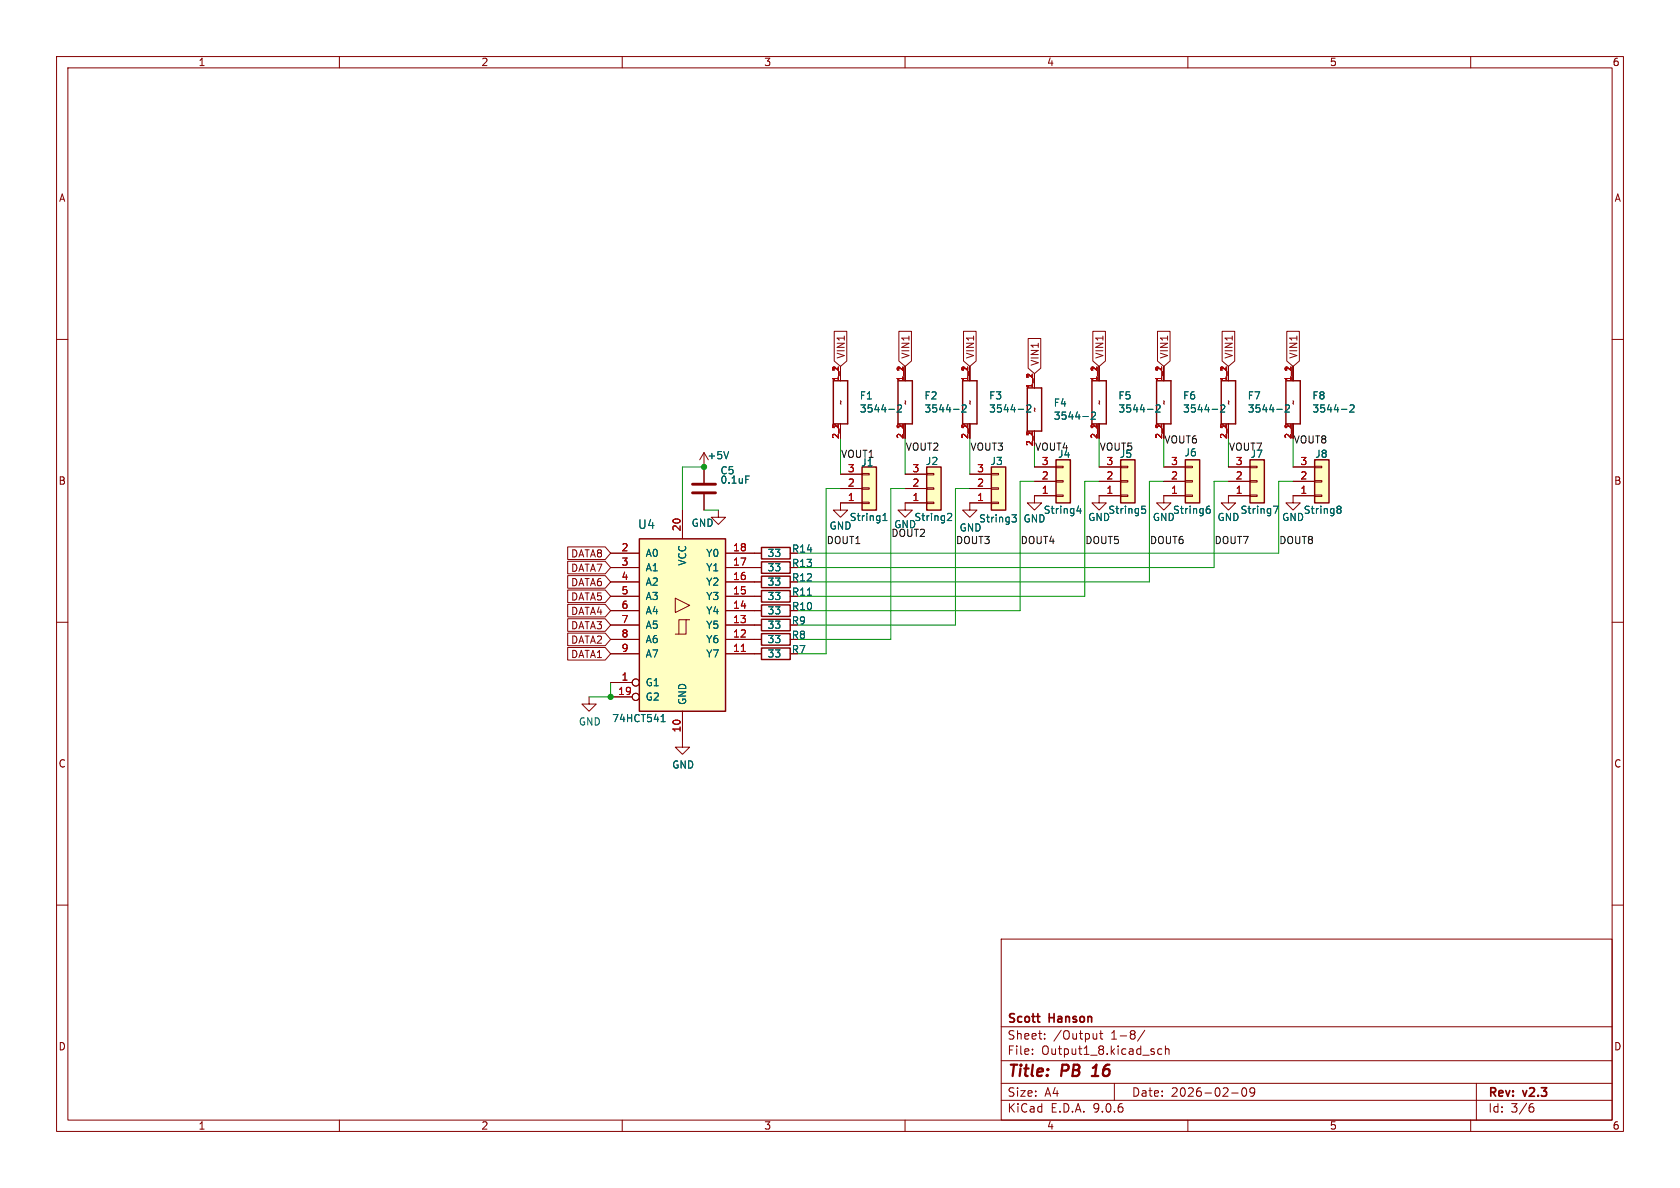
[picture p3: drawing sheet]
<svg xmlns="http://www.w3.org/2000/svg" width="297mm" height="210mm" viewBox="0 0 297 210" stroke-linecap="round" stroke-linejoin="round" font-family="sans-serif">
<g fill="none" stroke="#840000" stroke-width=".18">
<path d="M10 10h277v190h-277zM12 12h273v186h-273zM60 10v2M110 10v2M160 10v2M210 10v2M260 10v2M10 60h2M285 60h2M10 110h2M133.3 108h1.3M285 110h2"/>
<path d="M120.6 130.8v1.3h1.3l-1.3 1.3-1.2-1.3h1.2M10 160h2M177 166h108v32h-108zM285 160h2M60 198v2M110 198v2M160 198v2M177 194.5h108M177 191.5h108M177 187.5h108M177 181.5h108M182.5 186.3v.1"/>
<path d="M182.5 185.5v.1M184.7 183.6v.1M184.7 182.8v.1M193.9 182.7v1M193.9 183.6l-.2 .1M194.4 182.7h.6M194.6 182.2v1.3l.4 .2M197 191.5v3M202.4 182.1l-1.3 2M205.4 185.5l-.4-.1-.3 .3v.4l.1 .2h.6M206 185.5l.2-.1 .4 .1 .1 .9M206 184.9v1.5"/>
<path d="M210 198v2M217.7 193.2h1.2M219.7 192.4l.2-.1a.81 .81 0 0 1 .6 .6 .81 .81 0 0 1-.3 .8l-.2 .1a.81 .81 0 0 1-.3-1.4zM221.8 192.9l-.3 .3h-.3l-.2-.3 .1-.5 .4-.1 .2 .1a.99 .99 0 0 1-.3 1.4h-.3M260 198v2M261 191.5v6.5M270.6 195.7h.4l.2 .3-.1 .5-.5 .1M271 195.1l-.4 .1"/>
</g>
<path d="M193 190.2h1.2M193.6 188.5l-.4 .3" fill="none" stroke="#840000" stroke-width=".4"/>
<path d="M134.6 106.9h5.1v2.1h-5.1z" fill="none" stroke="#840000" stroke-width=".25"/>
<path d="M152.4 82.6h2.5v7.6h-2.5z" fill="#ffffc2"/>
<path d="M152.4 82.6h2.5v7.6h-2.5z" fill="none" stroke="#840000" stroke-width=".25"/>
<path d="M123.7 81.3l.8-1.3v5.3M124.5 87.4v2.8M148.6 88.9h3.8M148.6 86.4h3.8M148.6 83.8h3.8M152.4 88.8h1.3v.2h-1.3zM152.4 86.2h1.3v.3h-1.3zM152.4 83.7h1.3v.2h-1.3zM171.4 88.9v1.3h1.3l-1.3 1.2-1.2-1.2h1.2" fill="none" stroke="#840000" stroke-width=".18"/>
<path d="M128.8 79.8l-.4 1.3M131.8 84.1h.6M156.1 92h.7M156.1 91.1l.4-.4v1.3" fill="none" stroke="#006464" stroke-width=".18"/>
<path d="M122.4 85.6h4.1M122.4 87.1h4.1" fill="none" stroke="#840000" stroke-width=".51"/>
<path d="M113 95.3h15.3v30.4h-15.3z" fill="#ffffc2"/>
<g fill="none" stroke="#840000" stroke-width=".18">
<path d="M148.6 64.8v2.5M148.6 74.9v2.6M107.9 97.8h5.1M120.6 90.2v5.1M128.3 97.8h5M107.9 100.3h5.1M107.9 102.9h5.1M107.9 105.4h5.1M107.9 108h5.1M107.9 110.5h5.1M107.9 113h5.1M107.9 115.6h5.1"/>
<path d="M119.4 105.7l2.5 1.3-2.5 1.3zM121.3 109.6h-1.3v2.5M121.9 109.6h-.6v2.5h-1.9M128.3 100.3h5M128.3 102.9h5M128.3 105.4h5M128.3 108h5M128.3 110.5h5M128.3 113h5M128.3 115.6h5M107.9 120.7h3.9M107.9 123.2h3.9"/>
<path d="M120.6 125.7v5.1"/>
<circle cx="112.4" cy="123.2" r=".63"/>
<circle cx="112.4" cy="120.6" r=".63"/>
</g>
<path d="M147.3 67.3h2.6v7.6h-2.6zM113 95.3h15.3v30.4h-15.3z" fill="none" stroke="#840000" stroke-width=".25"/>
<path d="M131.1 115.2h.7" fill="none" stroke="#a90000" stroke-width=".18"/>
<path d="M157.1 72.4h1M158.7 71.7l.4-.1 .3 .3-.8 .9h.8M116.9 127.6h.7M116.9 126.7l.3-.4v1.3" fill="none" stroke="#006464" stroke-width=".18"/>
<path d="M232.4 81.3h2.5v7.6h-2.5z" fill="#ffffc2"/>
<path d="M232.4 81.3h2.5v7.6h-2.5z" fill="none" stroke="#840000" stroke-width=".25"/>
<path d="M228.6 85.1h3.8M228.6 82.6h3.8M232.4 87.5h1.3v.3h-1.3zM232.4 85h1.3v.2h-1.3zM232.4 82.4h1.3v.3h-1.3zM232.4 87.6h-3.8v1.3h1.3l-1.3 1.3-1.3-1.3h1.3" fill="none" stroke="#840000" stroke-width=".18"/>
<path d="M236.5 90h.1M236.5 89.5h.3l.2 .1 .1 .2-.3 .2M236.6 90h.2M236.6 90l-.1 .1M236.8 90l.3 .3-.1 .3-.2 .1h-.3" fill="none" stroke="#006464" stroke-width=".18"/>
<path d="M198.1 81.3h2.6v7.6h-2.6z" fill="#ffffc2"/>
<path d="M198.1 81.3h2.6v7.6h-2.6z" fill="none" stroke="#840000" stroke-width=".25"/>
<path d="M194.3 87.6h3.8M194.3 85.1h3.8M194.3 82.6h3.8M198.1 87.5h1.3v.3h-1.3zM198.1 85h1.3v.2h-1.3zM198.1 82.4h1.3v.3h-1.3z" fill="none" stroke="#840000" stroke-width=".18"/>
<path d="M201.9 89.5h.6M201.9 90h.4l.2 .2-.1 .5h-.5" fill="none" stroke="#006464" stroke-width=".18"/>
<path d="M186.7 81.3h2.5v7.6h-2.5z" fill="#ffffc2"/>
<path d="M193 67.3h2.6v7.6h-2.6zM204.5 67.3h2.5v7.6h-2.5zM215.9 67.3h2.5v7.6h-2.5zM227.3 67.3h2.6v7.6h-2.6zM186.7 81.3h2.5v7.6h-2.5z" fill="none" stroke="#840000" stroke-width=".25"/>
<g fill="none" stroke="#840000" stroke-width=".18">
<path d="M194.3 64.8v2.5M194.3 74.9v2.6M205.7 64.8v2.5M205.7 74.9v2.6M217.2 64.8v2.5M217.2 74.9v2.6M228.6 64.8v2.5M228.6 74.9v2.6M182.9 87.6h3.8M182.9 85.1h3.8M182.9 82.6h3.8M186.7 87.5h1.3v.3h-1.3z"/>
<path d="M186.7 85h1.3v.2h-1.3zM186.7 82.4h1.3v.3h-1.3zM194.3 87.6v1.3h1.3l-1.3 1.3-1.3-1.3h1.3"/>
</g>
<path d="M202.9 72.4h.9M204.4 71.7l.5-.1 .2 .3-.8 .9h.8M214.3 72.4h1M215.8 71.7l.5-.1 .2 .3-.8 .9h.8M225.7 72.4h1M227.2 71.7l.5-.1 .3 .3-.8 .9h.8M237.2 72.4h.9M238.7 71.7l.4-.1 .3 .3-.8 .9h.8M190.7 89.4l-.3 .9h.8M191 89.9v.8" fill="none" stroke="#006464" stroke-width=".18"/>
<path d="M221 81.3h2.5v7.6h-2.5z" fill="#ffffc2"/>
<path d="M221 81.3h2.5v7.6h-2.5z" fill="none" stroke="#840000" stroke-width=".25"/>
<path d="M127 90.2v1.2h1.3l-1.3 1.3-1.3-1.3h1.3M182.9 87.6v1.3h1.2l-1.2 1.3-1.3-1.3h1.3M217.2 85.1h3.8M217.2 82.6h3.8M221 87.5h1.2v.3h-1.2zM221 85h1.2v.2h-1.2zM221 82.4h1.2v.3h-1.2zM221 87.6h-3.8v1.3h1.2l-1.2 1.3-1.3-1.3h1.3" fill="none" stroke="#840000" stroke-width=".18"/>
<path d="M225.1 89.5h.9l-.6 1.2" fill="none" stroke="#006464" stroke-width=".18"/>
<path d="M175.3 82.6h2.5v7.6h-2.5z" fill="#ffffc2"/>
<path d="M175.3 82.6h2.5v7.6h-2.5z" fill="none" stroke="#840000" stroke-width=".25"/>
<path d="M171.4 88.9h3.9M171.4 86.4h3.9M171.4 83.8h3.9M175.3 88.8h1.2v.2h-1.2zM175.3 86.2h1.2v.3h-1.2zM175.3 83.7h1.2v.2h-1.2z" fill="none" stroke="#840000" stroke-width=".18"/>
<path d="M178.9 91h.8l-.4 .5 .3 .1 .1 .4-.3 .3h-.3" fill="none" stroke="#006464" stroke-width=".18"/>
<path d="M209.5 81.3h2.6v7.6h-2.6z" fill="#ffffc2"/>
<path d="M158.7 67.3h2.6v7.6h-2.6zM170.2 67.3h2.5v7.6h-2.5zM181.6 68.6h2.5v7.6h-2.5zM209.5 81.3h2.6v7.6h-2.6z" fill="none" stroke="#840000" stroke-width=".25"/>
<g fill="none" stroke="#840000" stroke-width=".18">
<path d="M160 64.8v2.5M160 74.9v2.6M171.4 64.8v2.5M171.4 74.9v2.6M182.9 66v2.6M182.9 76.2v2.5M148.6 88.9v1.3h1.3l-1.3 1.2-1.3-1.2h1.3M160 88.9v1.3h1.3l-1.3 1.2-1.3-1.2h1.3M205.7 85.1h3.8M205.7 82.6h3.8M209.5 87.5h1.3v.3h-1.3zM209.5 85h1.3v.2h-1.3z"/>
<path d="M209.5 82.4h1.3v.3h-1.3zM209.5 87.6h-3.8v1.3h1.3l-1.3 1.3-1.2-1.3h1.2M104.1 123.2v1.3h1.3l-1.3 1.2-1.2-1.2h1.2"/>
</g>
<path d="M168.6 72.4h.9M170.1 71.7l.5-.1 .2 .3-.8 .9h.8M180 72.4h1M181.5 71.7l.5-.1 .2 .3-.7 .9h.7M191.4 73.6h1M192.9 73l.5-.2 .3 .4-.8 .9h.8M213.4 90h.3l.3 .2-.2 .5h-.4M213.8 89.5l-.4 .1" fill="none" stroke="#006464" stroke-width=".18"/>
<path d="M163.8 82.6h2.6v7.6h-2.6z" fill="#ffffc2"/>
<path d="M134.6 96.8h5.1v2h-5.1zM134.6 99.3h5.1v2h-5.1zM163.8 82.6h2.6v7.6h-2.6zM134.6 104.4h5.1v2h-5.1zM134.6 112h5.1v2h-5.1zM134.6 109.5h5.1v2h-5.1zM134.6 114.6h5.1v2h-5.1zM134.6 101.9h5.1v2h-5.1z" fill="none" stroke="#840000" stroke-width=".25"/>
<g fill="none" stroke="#840000" stroke-width=".18">
<path d="M147.5 58.6h2.2v5.2l-1.1 1-1.1-1zM158.9 58.6h2.2v5.2l-1.1 1-1.1-1zM170.3 58.6h2.3v5.2l-1.2 1-1.1-1zM181.8 59.8h2.2v5.3l-1.1 .9-1.1-.9zM193.2 58.6h2.2v5.2l-1.1 1-1.1-1zM204.6 58.6h2.3v5.2l-1.2 1-1.1-1zM216.1 58.6h2.2v5.2l-1.1 1-1.1-1zM227.5 58.6h2.2v5.2l-1.1 1-1.1-1zM148.6 64.8v2.5M148.6 74.9v2.6M160 64.8v2.5M160 74.9v2.6"/>
<path d="M171.4 64.8v2.5M171.4 74.9v2.6M182.9 66v2.6M182.9 76.2v2.5M194.3 64.8v2.5M194.3 74.9v2.6M205.7 64.8v2.5M205.7 74.9v2.6M217.2 64.8v2.5M217.2 74.9v2.6M228.6 64.8v2.5M228.6 74.9v2.6"/>
<path d="M100.4 96.7h6.6l.9 1.1-.9 1.1h-6.6zM100.4 99.2h6.6l.9 1.1-.9 1.1h-6.6zM107.9 97.8h5.1M120.6 90.2v5.1M124.5 82.6v2.7M124.5 87.4v2.8M128.3 97.8h6.3M148.6 88.9h3.8M148.6 86.4h3.8M148.6 83.8h3.8M160 88.9h3.8M160 86.4h3.8"/>
<path d="M160 83.8h3.8M163.8 88.8h1.3v.2h-1.3zM163.8 86.2h1.3v.3h-1.3zM163.8 83.7h1.3v.2h-1.3zM171.4 88.9h3.9M171.4 86.4h3.9M171.4 83.8h3.9M182.9 87.6h3.8M182.9 85.1h3.8M182.9 82.6h3.8M194.3 87.6h3.8M194.3 85.1h3.8"/>
<path d="M194.3 82.6h3.8M205.7 87.6h3.8M205.7 85.1h3.8M205.7 82.6h3.8M217.2 87.6h3.8M217.2 85.1h3.8M217.2 82.6h3.8M228.6 87.6h3.8M228.6 85.1h3.8M228.6 82.6h3.8M100.4 114.5h6.6l.9 1.1-.9 1.1h-6.6zM100.4 111.9h6.6l.9 1.1-.9 1.1h-6.6z"/>
<path d="M100.4 109.4h6.6l.9 1.1-.9 1.1h-6.6zM100.4 106.8h6.6l.9 1.2-.9 1.1h-6.6zM100.4 104.3h6.6l.9 1.1-.9 1.1h-6.6zM100.4 101.8h6.6l.9 1.1-.9 1.1h-6.6zM107.9 100.3h5.1M107.9 105.4h5.1M107.9 113h5.1M107.9 110.5h5.1M107.9 115.6h5.1M107.9 102.9h5.1M107.9 108h5.1M128.3 100.3h6.3"/>
<path d="M128.3 105.4h6.3M128.3 113h6.3M128.3 110.5h6.3M128.3 115.6h6.3M128.3 102.9h6.3M128.3 108h6.3M107.9 120.7h3.9M107.9 123.2h3.9M120.6 125.7v5.1"/>
<circle cx="112.4" cy="123.2" r=".63"/>
<circle cx="112.4" cy="120.6" r=".63"/>
</g>
<g fill="none" stroke="#006464" stroke-width=".18">
<path d="M128.8 79.8l-.4 1.3M157.1 72.4h1M158.7 71.7l.4-.1 .3 .3-.8 .9h.8M168.6 72.4h.9M170.1 71.7l.5-.1 .2 .3-.8 .9h.8M180 72.4h1M181.5 71.7l.5-.1 .2 .3-.7 .9h.7M191.4 73.6h1M192.9 73l.5-.2 .3 .4-.8 .9h.8M202.9 72.4h.9M204.4 71.7l.5-.1 .2 .3-.8 .9h.8M214.3 72.4h1"/>
<path d="M215.8 71.7l.5-.1 .2 .3-.8 .9h.8M225.7 72.4h1M227.2 71.7l.5-.1 .3 .3-.8 .9h.8M237.2 72.4h.9M238.7 71.7l.4-.1 .3 .3-.8 .9h.8M131.8 84.1h.6M156.1 92h.7M156.1 91.1l.4-.4v1.3M167.6 90.8l.4-.1 .2 .4-.7 .9h.7M178.9 91h.8l-.4 .5 .3 .1 .1 .4-.3 .3h-.3M190.7 89.4l-.3 .9h.8M191 89.9v.8"/>
<path d="M201.9 90h.4l.2 .2-.1 .5h-.5M201.9 89.5h.6M213.4 90h.3l.3 .2-.2 .5h-.4M213.8 89.5l-.4 .1M225.1 89.5h.9l-.6 1.2M236.5 89.5h.3l.2 .1 .1 .2-.3 .2M236.5 90h.1M236.6 90h.2M236.6 90l-.1 .1M236.8 90l.3 .3-.1 .3-.2 .1h-.3M142.7 105.2h.8M116.9 127.6h.7"/>
<path d="M116.9 126.7l.3-.4v1.3"/>
</g>
<g fill="none" stroke="#009600" stroke-width=".18">
<path d="M148.6 77.5v6.3M160 77.5v6.3M171.4 77.5v6.3M182.9 78.7v3.9M194.3 77.5v5.1M205.7 77.5v5.1M217.2 77.5v5.1M228.6 77.5v5.1M124.5 82.6h-3.9v7.6M124.5 90.2h2.5M148.6 86.4h-2.6v29.2h-5M160 86.4h-2.5v26.6h-16.5"/>
<path d="M171.4 86.4h-2.5v24.1h-27.9M182.9 85.1h-2.6v22.9h-39.3M194.3 85.1h-2.5v20.3h-50.8M205.7 85.1h-2.5v17.8h-62.2M217.2 85.1h-2.6v15.2h-73.6M228.6 85.1h-2.5v12.7h-85.1M107.9 120.7v2.5h-3.8"/>
</g>
<path d="M131.1 115.2h.7" fill="none" stroke="#a90000" stroke-width=".18"/>
<g fill="#009600" stroke="#009600" stroke-width=".18">
<circle cx="124.5" cy="82.6" r=".46"/>
<circle cx="107.9" cy="123.2" r=".46"/>
</g>
<g font-size="2.8" fill="#840000">
<text x="178" y="190.9">Title:</text>
<text x="187.7" y="190.9">PB</text>
<text x="194" y="190.9">16</text>
</g>
<text font-size="2.1" fill="#006464" x="112.7" y="93.7">U4</text>
<g font-size="2.1" fill="#840000">
<text x="178" y="184">Sheet:</text>
<text x="178" y="181.2">Scott</text>
<text x="185.5" y="181.2">Hanson</text>
<text x="186.2" y="184">/Output</text>
<text x="196.5" y="184">1-8/</text>
<text x="178" y="186.7">File:</text>
<text x="184.1" y="186.7">Output1_8.kicad_sch</text>
<text x="178" y="196.9">KiCad</text>
<text x="178" y="194.1">Size:</text>
<text x="184.7" y="194.1">A4</text>
<text x="185.7" y="196.9">E.D.A.</text>
<text x="193.3" y="196.9">9.0.6</text>
<text x="200" y="194.1">Date:</text>
<text x="207" y="194.1">2026-02-09</text>
<text x="263" y="194.3">Rev:</text>
<text x="263" y="196.9">Id:</text>
<text x="267.1" y="196.9">3/6</text>
<text x="269.4" y="194.3">v2.3</text>
</g>
<g font-size="1.8" fill="#840000">
<text x="35" y="11.9">1</text>
<text x="85" y="11.9">2</text>
<text x="135" y="11.9">3</text>
<text x="185" y="11.9">4</text>
<text x="235" y="11.9">5</text>
<text x="285" y="11.9">6</text>
<text x="10.3" y="35.9">A</text>
<text x="285.3" y="35.9">A</text>
<text x="149.5" y="63.5" transform="rotate(-90 149.5 63.5)">VIN1</text>
<text x="161" y="63.5" transform="rotate(-90 161 63.5)">VIN1</text>
<text x="172.4" y="63.5" transform="rotate(-90 172.4 63.5)">VIN1</text>
<text x="183.8" y="64.8" transform="rotate(-90 183.8 64.8)">VIN1</text>
<text x="195.3" y="63.5" transform="rotate(-90 195.3 63.5)">VIN1</text>
<text x="206.7" y="63.5" transform="rotate(-90 206.7 63.5)">VIN1</text>
<text x="218.1" y="63.5" transform="rotate(-90 218.1 63.5)">VIN1</text>
<text x="229.6" y="63.5" transform="rotate(-90 229.6 63.5)">VIN1</text>
<text x="149.5" y="71.7" transform="rotate(-90 149.5 71.7)">~</text>
<text x="160.9" y="71.7" transform="rotate(-90 160.9 71.7)">~</text>
<text x="172.3" y="71.7" transform="rotate(-90 172.3 71.7)">~</text>
<text x="195.2" y="71.7" transform="rotate(-90 195.2 71.7)">~</text>
<text x="206.6" y="71.7" transform="rotate(-90 206.6 71.7)">~</text>
<text x="218" y="71.7" transform="rotate(-90 218 71.7)">~</text>
<text x="229.5" y="71.7" transform="rotate(-90 229.5 71.7)">~</text>
<text x="183.7" y="72.9" transform="rotate(-90 183.7 72.9)">~</text>
<text x="10.3" y="85.9">B</text>
<text x="285.3" y="85.9">B</text>
<text x="100.9" y="98.7">DATA8</text>
<text x="100.9" y="101.3">DATA7</text>
<text x="139.9" y="97.9">R14</text>
<text x="139.9" y="100.4">R13</text>
<text x="100.9" y="106.4">DATA5</text>
<text x="100.9" y="103.8">DATA6</text>
<text x="139.9" y="105.5">R11</text>
<text x="139.9" y="103">R12</text>
<text x="100.9" y="114">DATA2</text>
<text x="100.9" y="111.4">DATA3</text>
<text x="100.9" y="108.9">DATA4</text>
<text x="139.9" y="113.1">R8</text>
<text x="139.9" y="110.6">R9</text>
<text x="139.9" y="108.1">R10</text>
<text x="100.9" y="116.5">DATA1</text>
<text x="139.9" y="115.7">R7</text>
<text x="10.3" y="135.9">C</text>
<text x="285.3" y="135.9">C</text>
<text x="10.3" y="185.9">D</text>
<text x="285.3" y="185.9">D</text>
<text x="35" y="199.9">1</text>
<text x="85" y="199.9">2</text>
<text x="135" y="199.9">3</text>
<text x="185" y="199.9">4</text>
<text x="235" y="199.9">5</text>
<text x="285" y="199.9">6</text>
</g>
<g font-size="1.8" fill="#006464">
<text x="151.9" y="70.8">F1</text>
<text x="163.3" y="70.8">F2</text>
<text x="174.8" y="70.8">F3</text>
<text x="197.6" y="70.8">F5</text>
<text x="209.1" y="70.8">F6</text>
<text x="220.5" y="70.8">F7</text>
<text x="231.9" y="70.8">F8</text>
<text x="151.9" y="73.1">3544-2</text>
<text x="163.3" y="73.1">3544-2</text>
<text x="174.8" y="73.1">3544-2</text>
<text x="186.2" y="72.1">F4</text>
<text x="186.2" y="74.4">3544-2</text>
<text x="197.6" y="73.1">3544-2</text>
<text x="209.1" y="73.1">3544-2</text>
<text x="220.5" y="73.1">3544-2</text>
<text x="231.9" y="73.1">3544-2</text>
<text x="125" y="81.4">+5V</text>
<text x="152.2" y="82.7">J1</text>
<text x="163.6" y="82.4">J2</text>
<text x="175" y="82.4">J3</text>
<text x="187" y="81.1">J4</text>
<text x="197.9" y="81.1">J5</text>
<text x="209.3" y="80.9">J6</text>
<text x="221" y="81.1">J7</text>
<text x="232.4" y="81.1">J8</text>
<text x="127.3" y="84">C5</text>
<text x="127.3" y="85.7">0.1uF</text>
<text x="122.2" y="93.3">GND</text>
<text x="146.6" y="93.8">GND</text>
<text x="150.1" y="92.3">String1</text>
<text x="158" y="93.6">GND</text>
<text x="161.6" y="92.3">String2</text>
<text x="169.5" y="94.2">GND</text>
<text x="173" y="92.6">String3</text>
<text x="180.8" y="92.6">GND</text>
<text x="184.4" y="91">String4</text>
<text x="192.3" y="92.3">GND</text>
<text x="195.8" y="91">String5</text>
<text x="203.7" y="92.3">GND</text>
<text x="207.3" y="91">String6</text>
<text x="215.1" y="92.3">GND</text>
<text x="219.2" y="91">String7</text>
<text x="226.6" y="92.3">GND</text>
<text x="230.4" y="91">String8</text>
<text x="114" y="98.7">A0</text>
<text x="114" y="101.2">A1</text>
<text x="121.5" y="100.1" transform="rotate(-90 121.5 100.1)">VCC</text>
<text x="124.8" y="98.7">Y0</text>
<text x="124.8" y="101.2">Y1</text>
<text x="135.6" y="98.7">33</text>
<text x="135.6" y="101.2">33</text>
<text x="114" y="103.7">A2</text>
<text x="114" y="106.3">A3</text>
<text x="124.8" y="103.7">Y2</text>
<text x="124.8" y="106.3">Y3</text>
<text x="135.6" y="106.3">33</text>
<text x="135.6" y="103.7">33</text>
<text x="114" y="108.8">A4</text>
<text x="114" y="111.4">A5</text>
<text x="114" y="113.9">A6</text>
<text x="124.8" y="108.8">Y4</text>
<text x="124.8" y="111.4">Y5</text>
<text x="124.8" y="113.9">Y6</text>
<text x="135.6" y="108.8">33</text>
<text x="135.6" y="113.9">33</text>
<text x="135.6" y="111.4">33</text>
<text x="114" y="116.4">A7</text>
<text x="124.8" y="116.4">Y7</text>
<text x="135.6" y="116.4">33</text>
<text x="114" y="121.5">G1</text>
<text x="114" y="124.1">G2</text>
<text x="121.5" y="124.7" transform="rotate(-90 121.5 124.7)">GND</text>
<text x="102.2" y="128.4">GND</text>
<text x="108.1" y="127.9">74HCT541</text>
<text x="118.7" y="136.1">GND</text>
</g>
<g font-size="1.8" fill="#0f0f0f">
<text x="148.6" y="81">VOUT1</text>
<text x="160" y="79.7">VOUT2</text>
<text x="171.4" y="79.7">VOUT3</text>
<text x="182.9" y="79.7">VOUT4</text>
<text x="194.3" y="79.7">VOUT5</text>
<text x="205.7" y="78.5">VOUT6</text>
<text x="217.2" y="79.7">VOUT7</text>
<text x="228.6" y="78.5">VOUT8</text>
<text x="157.5" y="95">DOUT2</text>
<text x="146" y="96.3">DOUT1</text>
<text x="168.9" y="96.3">DOUT3</text>
<text x="180.3" y="96.3">DOUT4</text>
<text x="191.8" y="96.3">DOUT5</text>
<text x="203.2" y="96.3">DOUT6</text>
<text x="214.6" y="96.3">DOUT7</text>
<text x="226.1" y="96.3">DOUT8</text>
</g>
<g font-size="1.8" fill="#a90000">
<text x="149.8" y="83.6">3</text>
<text x="161.2" y="83.6">3</text>
<text x="172.6" y="83.6">3</text>
<text x="184.1" y="82.3">3</text>
<text x="195.5" y="82.3">3</text>
<text x="206.9" y="82.3">3</text>
<text x="218.4" y="82.3">3</text>
<text x="229.8" y="82.3">3</text>
<text x="149.8" y="88.6">1</text>
<text x="149.8" y="86.1">2</text>
<text x="161.2" y="88.6">1</text>
<text x="161.2" y="86.1">2</text>
<text x="172.6" y="88.6">1</text>
<text x="172.6" y="86.1">2</text>
<text x="184.1" y="87.4">1</text>
<text x="184.1" y="84.8">2</text>
<text x="195.5" y="87.4">1</text>
<text x="195.5" y="84.8">2</text>
<text x="206.9" y="87.4">1</text>
<text x="206.9" y="84.8">2</text>
<text x="218.4" y="87.4">1</text>
<text x="218.4" y="84.8">2</text>
<text x="229.8" y="87.4">1</text>
<text x="229.8" y="84.8">2</text>
<text x="120.4" y="94" transform="rotate(-90 120.4 94)">20</text>
<text x="109.8" y="97.5">2</text>
<text x="109.8" y="100.1">3</text>
<text x="129.5" y="97.5">18</text>
<text x="129.5" y="100.1">17</text>
<text x="109.8" y="102.6">4</text>
<text x="109.8" y="105.2">5</text>
<text x="109.8" y="107.7">6</text>
<text x="129.5" y="102.6">16</text>
<text x="129.5" y="105.2">15</text>
<text x="129.5" y="107.7">14</text>
<text x="109.8" y="110.2">7</text>
<text x="109.8" y="112.8">8</text>
<text x="129.5" y="110.2">13</text>
<text x="129.5" y="112.8">12</text>
<text x="109.8" y="115.3">9</text>
<text x="129.5" y="115.3">11</text>
<text x="109.2" y="122.9">19</text>
<text x="109.8" y="120.4">1</text>
<text x="120.4" y="129.6" transform="rotate(-90 120.4 129.6)">10</text>
</g>
<g font-size="1.4" fill="#a90000">
<text x="148.3" y="65.9" transform="rotate(-90 148.3 65.9)">2</text>
<text x="159.8" y="65.9" transform="rotate(-90 159.8 65.9)">2</text>
<text x="171.2" y="65.9" transform="rotate(-90 171.2 65.9)">2</text>
<text x="194.1" y="65.9" transform="rotate(-90 194.1 65.9)">2</text>
<text x="205.5" y="65.9" transform="rotate(-90 205.5 65.9)">2</text>
<text x="216.9" y="65.9" transform="rotate(-90 216.9 65.9)">2</text>
<text x="228.3" y="65.9" transform="rotate(-90 228.3 65.9)">2</text>
<text x="148.3" y="67.5" transform="rotate(-90 148.3 67.5)">1_1</text>
<text x="159.8" y="67.5" transform="rotate(-90 159.8 67.5)">1_1</text>
<text x="171.2" y="67.5" transform="rotate(-90 171.2 67.5)">1_1</text>
<text x="182.6" y="68.8" transform="rotate(-90 182.6 68.8)">1_1</text>
<text x="182.6" y="67.2" transform="rotate(-90 182.6 67.2)">2</text>
<text x="194.1" y="67.5" transform="rotate(-90 194.1 67.5)">1_1</text>
<text x="205.5" y="67.5" transform="rotate(-90 205.5 67.5)">1_1</text>
<text x="216.9" y="67.5" transform="rotate(-90 216.9 67.5)">1_1</text>
<text x="228.3" y="67.5" transform="rotate(-90 228.3 67.5)">1_1</text>
<text x="148.3" y="77.7" transform="rotate(-90 148.3 77.7)">2_1</text>
<text x="148.3" y="76.1" transform="rotate(-90 148.3 76.1)">2</text>
<text x="159.8" y="77.7" transform="rotate(-90 159.8 77.7)">2_1</text>
<text x="159.8" y="76.1" transform="rotate(-90 159.8 76.1)">2</text>
<text x="171.2" y="77.7" transform="rotate(-90 171.2 77.7)">2_1</text>
<text x="171.2" y="76.1" transform="rotate(-90 171.2 76.1)">2</text>
<text x="182.6" y="77.4" transform="rotate(-90 182.6 77.4)">2</text>
<text x="194.1" y="77.7" transform="rotate(-90 194.1 77.7)">2_1</text>
<text x="194.1" y="76.1" transform="rotate(-90 194.1 76.1)">2</text>
<text x="205.5" y="77.7" transform="rotate(-90 205.5 77.7)">2_1</text>
<text x="205.5" y="76.1" transform="rotate(-90 205.5 76.1)">2</text>
<text x="216.9" y="77.7" transform="rotate(-90 216.9 77.7)">2_1</text>
<text x="216.9" y="76.1" transform="rotate(-90 216.9 76.1)">2</text>
<text x="228.3" y="77.7" transform="rotate(-90 228.3 77.7)">2_1</text>
<text x="228.3" y="76.1" transform="rotate(-90 228.3 76.1)">2</text>
<text x="182.6" y="79" transform="rotate(-90 182.6 79)">2_1</text>
</g>
</svg>
